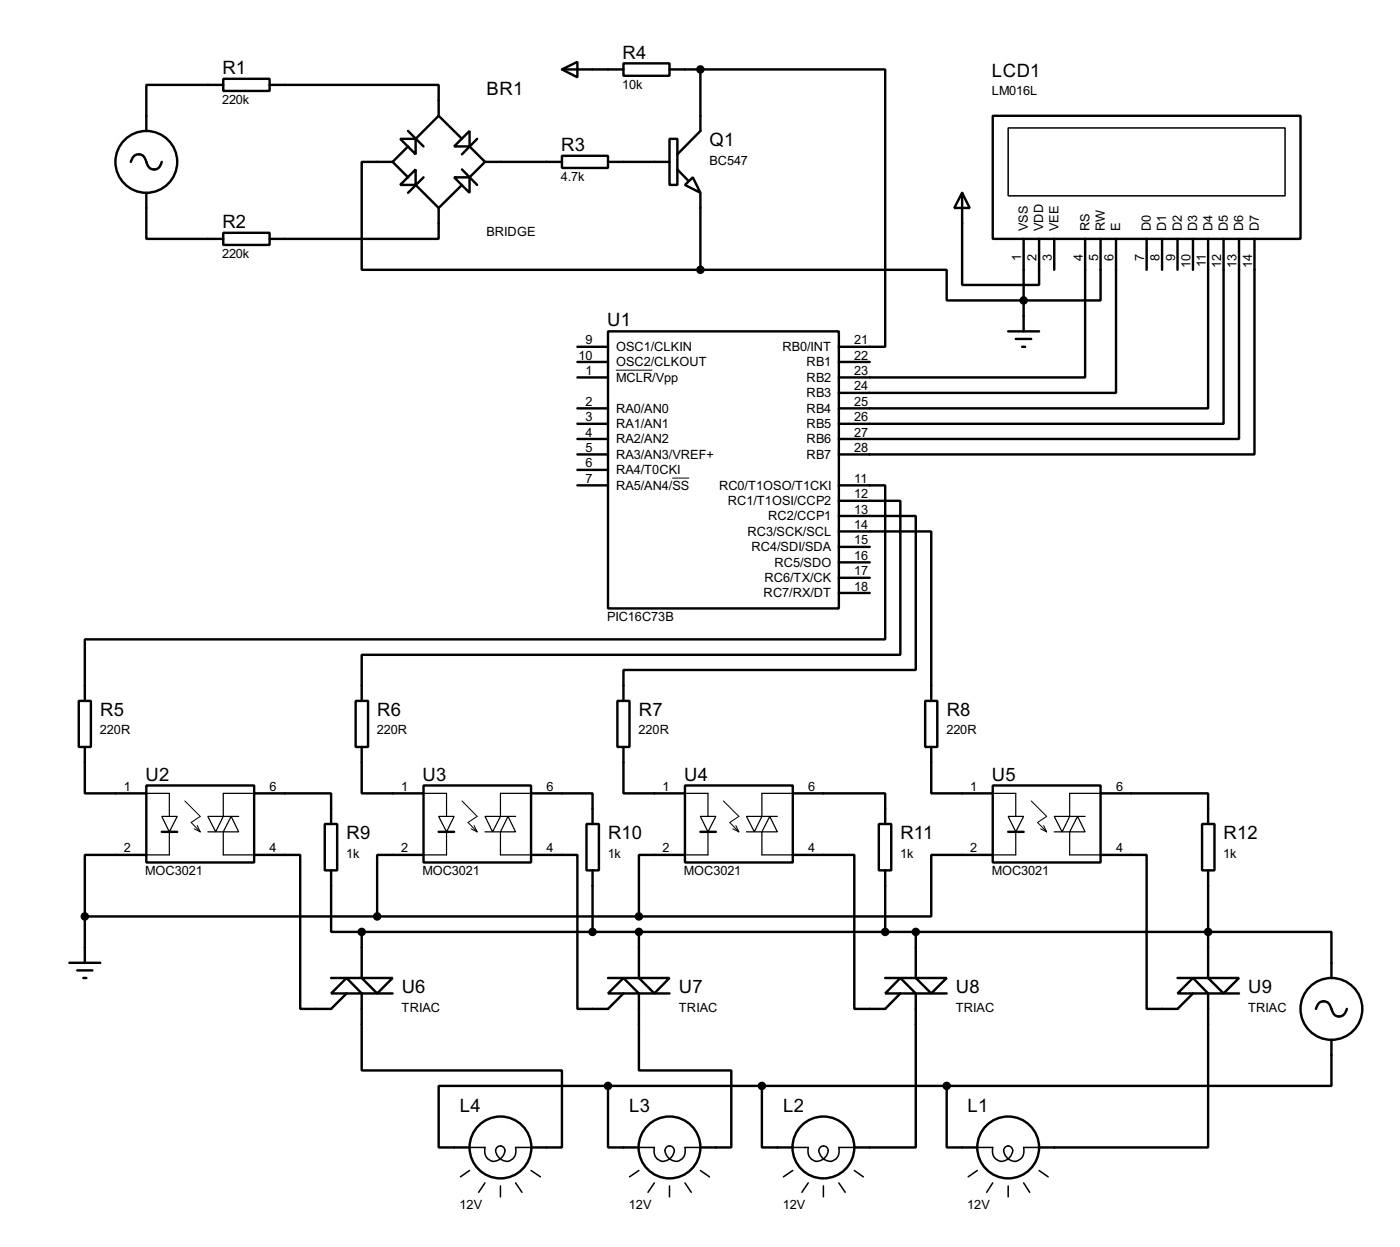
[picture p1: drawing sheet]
<svg xmlns="http://www.w3.org/2000/svg" width="231mm" height="206mm" viewBox="0 0 231 206" stroke-linecap="round" stroke-linejoin="round" font-family="sans-serif">
<g fill="none" stroke="#000" stroke-width=".4">
<path d="M36.9 13h7.6v2h-7.6zM36.9 14h-12.7v7.6M44.5 14h27.9v5.1M72.4 19.1l-3.8 3.8M72.4 19.1l3.9 3.8M92.8 11.5l2.5-1.3v2.6zM92.8 11.5h10.1M102.9 10.5h7.6v2h-7.6zM110.5 11.5h5.1M115.6 11.5h30.5v45.7h-7.6M115.6 11.5v10.1l-3.8 3.9M163.9 19.1h50.8v20.3h-50.8z"/>
<path d="M21.6 26.7a1.28 1.28 0 0 1 1.3-1.3 1.28 1.28 0 0 1 1.3 1.3 1.28 1.28 0 0 0 1.2 1.3 1.28 1.28 0 0 0 1.3-1.3M24.2 31.8v7.6h12.7M36.9 38.4h7.6v2h-7.6zM64.8 26.7h-5.1v17.8h55.9M64.8 26.7l2.6 2.6M66.1 22.9h2.5v2.6zM66.1 30.5l2.5-2.5v2.5zM67.4 21.6l2.5 2.6M67.4 24.2l-2.6 2.5M68.6 30.5l3.8 3.8M69.9 29.3l-2.5 2.5M72.4 34.3v5.1h-27.9"/>
<path d="M75 29.3h2.5v2.5zM75 24.2l2.5-2.6v2.6zM76.3 28l2.5 2.5M76.3 30.5l-3.9 3.8M77.5 24.2l2.6 2.5M78.8 22.9l-2.5 2.6M80.1 26.7h12.7M80.1 26.7l-2.6 2.6M92.8 25.7h7.6v2h-7.6zM100.4 26.7h10.1M110.5 22.9h1.3v7.6h-1.3zM111.8 28l1.8 1.8"/>
<path d="M113.1 30.5l1.3-1.2 1.2 2.5zM115.6 31.8v12.7M158.8 31.8l1.3 2.5h-2.6zM158.8 31.8v15.2h12.7v-7.6M169 39.4v15.3M174 39.4v5.1M179.1 39.4v22.9h-40.6M181.7 39.4v10.2h-25.4v-5.1h-40.7M184.2 39.4v25.4h-45.7M189.3 39.4v5.1M191.8 39.4v5.1M194.4 39.4v5.1"/>
<path d="M196.9 39.4v5.1M199.4 39.4v28h-60.9M202 39.4v30.5h-63.5M204.5 39.4v33h-66M207.1 39.4v35.6h-68.6M95.3 57.2h5.1M95.3 59.7h5.1M100.4 54.7h38.1v45.7h-38.1zM138.5 59.7h5.1M166.4 54.7h5.1M167.7 55.9h2.5M168.7 57.2h.5"/>
<path d="M95.3 67.4h5.1M95.3 69.9h5.1M95.3 72.4h5.1M95.3 77.5h5.1M95.3 75h5.1M95.3 62.3h5.1M95.3 80.1h5.1M138.5 80.1h7.6v25.4h-132.1v10.1M138.5 82.6h10.1v25.4h-88.9v7.6M138.5 85.1h12.7v25.4h-48.3v5.1M138.5 87.7h15.2v27.9M138.5 97.8h5.1"/>
<path d="M138.5 95.3h5.1M138.5 92.8h5.1M138.5 90.2h5.1M13 115.6h2v7.6h-2zM58.7 115.6h2.1v7.6h-2.1zM101.9 115.6h2v7.6h-2zM152.7 115.6h2v7.6h-2zM14 123.2v7.7h10.2M24.2 129.6h17.8v12.7h-17.8zM26.7 137.2h2.6M42 130.9h12.7v5M53.6 135.9h2.1v7.7h-2.1z"/>
<path d="M59.7 123.2v7.7h10.2M69.9 129.6h17.8v12.7h-17.8zM72.4 137.2h2.6M87.7 130.9h10.1v5M96.8 135.9h2.1v7.7h-2.1zM102.9 123.2v7.7h10.2M113.1 129.6h17.8v12.7h-17.8zM115.6 137.2h2.6M130.9 130.9h15.2v5M145.1 135.9h2v7.7h-2zM153.7 123.2v7.7h10.2M163.9 129.6h17.8v12.7h-17.8z"/>
<path d="M166.4 137.2h2.6M181.7 130.9h17.7v5M198.4 135.9h2.1v7.7h-2.1zM11.5 158.8h5.1M14 151.2v7.6M14 151.2h91.5M24.2 141h-10.2v10.2M42 141h7.6v25.4h5.1l2.5-2.5M54.7 143.6v10.1h5M59.7 153.7h160.1v7.6M59.7 153.7v7.6h-5M69.9 141h-7.6v10.2"/>
<path d="M87.7 141h7.6v25.4h5.1l2.5-2.5M97.8 143.6v10.1M105.5 153.7v7.6h-5.1M113.1 141h-7.6v10.2M130.9 141h10.1v25.4h5.1l2.5-2.5M146.1 143.6v10.1M151.2 153.7v7.6h-5.1M163.9 141h-10.2v10.2h-48.2M181.7 141h7.6v25.4h5.1l2.5-2.5M199.4 143.6v17.7h-5M12.8 160.1h2.5M13.8 161.3h.5"/>
<path d="M54.7 163.9l2.5-2.6 2.5 2.6zM59.7 161.3h5.1l-2.5 2.6zM64.8 163.9h-5.1v12.7h33.1v12.7h-5.1M100.4 163.9l2.5-2.6 2.6 2.6zM100.4 179.1v10.2h5.1M100.4 179.1h-28v10.2h5.1M100.4 179.1h55.9M105.5 161.3h5l-2.5 2.6zM110.5 163.9h-5v12.7h15.2v12.7h-5.1M125.8 179.1v10.2h5.1M148.6 161.3l2.6 2.6h-5.1zM151.2 161.3h5.1l-2.6 2.6z"/>
<path d="M156.3 163.9h-5.1v25.4h-10.2M156.3 179.1v10.2h5M194.4 163.9l2.5-2.6 2.5 2.6zM199.4 161.3h5.1l-2.5 2.6zM204.5 163.9h-5.1v25.4h-27.9M217.2 166.4a1.28 1.28 0 0 1 1.3-1.3 1.28 1.28 0 0 1 1.3 1.3 1.26 1.26 0 0 0 1.9 1l.6-1M219.8 171.5v7.6h-63.5"/>
<circle cx="24.1" cy="26.7" r="5.1"/>
<circle cx="219.7" cy="166.4" r="5.1"/>
<circle cx="82.6" cy="189.3" r="5.1"/>
<circle cx="110.5" cy="189.3" r="5.1"/>
<circle cx="135.9" cy="189.3" r="5.1"/>
<circle cx="166.4" cy="189.3" r="5.1"/>
</g>
<g fill="none" stroke="#000" stroke-width=".17">
<path d="M101.7 61.1h6M111 78.9h2.8M30.5 132.1l2.6 2.6-1.5 1 1.5 1.5M32.1 136.7l1 .5M32.6 136.2l.5 1M76.3 132.1l2.5 2.6-1.5 1 1.5 1.5M77.8 136.7l1 .5M78.3 136.2l.5 1M119.4 132.1l2.6 2.6-1.5 1 1.5 1.5M121 136.7l1 .5M121.5 136.2l.5 1M170.2 132.1l2.6 2.6-1.5 1 1.5 1.5"/>
<path d="M171.8 136.7l1 .5M172.3 136.2l.5 1"/>
</g>
<g fill="none" stroke="#000" stroke-width=".25">
<path d="M166.4 21.1h45.7v11.2h-45.7zM77.5 189.3h2.6a1.66 1.66 0 0 0 .9 2.1 1.66 1.66 0 0 0 2.1-.9 .81 .81 0 0 0 0-1.3 .81 .81 0 0 0-1.3 .3 1.82 1.82 0 0 0 2.4 1.9 1.73 1.73 0 0 0 .9-2.1h2.6M77.5 193.1l-1.5 1M80.1 195.1l-1.1 1.6M82.6 195.6v1.8M85.1 195.1l1.1 1.6M87.7 193.1l1.5 1M105.5 189.3h2.5a1.66 1.66 0 0 0 .9 2.1 1.66 1.66 0 0 0 2.2-.9 .81 .81 0 0 0-.1-1.3 .81 .81 0 0 0-1.2 .3 1.82 1.82 0 0 0 2.4 1.9 1.73 1.73 0 0 0 .9-2.1h2.5M105.5 193.1l-1.6 1M108 195.1l-1 1.6M110.5 195.6v1.8M113.1 195.1l1 1.6"/>
<path d="M115.6 193.1l1.5 1M130.9 189.3h2.5a1.66 1.66 0 0 0 .9 2.1 1.66 1.66 0 0 0 2.2-.9 .81 .81 0 0 0-.1-1.3 .81 .81 0 0 0-1.2 .3 1.82 1.82 0 0 0 2.4 1.9 1.73 1.73 0 0 0 .9-2.1h2.5M130.9 193.1l-1.6 1M133.4 195.1l-1 1.6M135.9 195.6v1.8M138.5 195.1l1 1.6M141 193.1l1.5 1M161.3 189.3h2.6a1.66 1.66 0 0 0 .9 2.1 1.66 1.66 0 0 0 2.1-.9 .81 .81 0 0 0 .1-1.2 .81 .81 0 0 0-1.2 0 1.43 1.43 0 0 0 .7 1.9 1.63 1.63 0 0 0 2-.1 1.63 1.63 0 0 0 .5-1.8h2.5M161.3 193.1l-1.5 1M163.9 195.1l-1 1.6M166.4 195.6v1.8M169 195.1l1 1.6"/>
<path d="M171.5 193.1l1.5 1"/>
</g>
<g fill="#000" stroke="#000" stroke-width=".4">
<circle cx="115.6" cy="11.5" r=".5"/>
<circle cx="115.6" cy="44.5" r=".5"/>
<circle cx="168.9" cy="49.6" r=".5"/>
<circle cx="14" cy="151.2" r=".5"/>
<circle cx="59.7" cy="153.7" r=".5"/>
<circle cx="62.2" cy="151.2" r=".5"/>
<circle cx="97.8" cy="153.7" r=".5"/>
<circle cx="105.4" cy="153.7" r=".5"/>
<circle cx="105.4" cy="151.2" r=".5"/>
<circle cx="146.1" cy="153.7" r=".5"/>
<circle cx="151.1" cy="153.7" r=".5"/>
<circle cx="199.4" cy="153.7" r=".5"/>
<circle cx="100.3" cy="179.1" r=".5"/>
<circle cx="125.7" cy="179.1" r=".5"/>
<circle cx="156.2" cy="179.1" r=".5"/>
</g>
<g fill="none" stroke="#000" stroke-width=".2">
<path d="M24.2 130.9h3.8v3.8M26.7 134.7h2.6l-1.3 2.5zM28 137.2v3.8h-3.8M34.3 134.7h2.6l-1.3 2.5zM34.3 137.2h2.6v3.8h5.1M38.2 134.7l1.2 2.5h-2.5zM42 130.9h-5.1v3.8h2.5M69.9 130.9h3.8v3.8M72.4 134.7h2.6l-1.3 2.5zM73.7 137.2v3.8h-3.8M80.1 134.7h2.5l-1.3 2.5zM80.1 137.2h2.5v3.8h5.1"/>
<path d="M83.9 134.7l1.2 2.5h-2.5zM87.7 130.9h-5.1v3.8h2.5M113.1 130.9h3.8v3.8M115.6 134.7h2.6l-1.3 2.5zM116.9 137.2v3.8h-3.8M123.2 134.7h2.6l-1.3 2.5zM123.2 137.2h2.6v3.8h5.1M127.1 134.7l1.2 2.5h-2.5zM130.9 130.9h-5.1v3.8h2.5M163.9 130.9h3.8v3.8M166.4 134.7h2.6l-1.3 2.5zM167.7 137.2v3.8h-3.8"/>
<path d="M174 134.7h2.6l-1.3 2.5zM174 137.2h2.6v3.8h5.1M177.9 134.7l1.2 2.5h-2.5zM181.7 130.9h-5.1v3.8h2.5"/>
</g>
<g font-size="3.4">
<text x="102.8" y="9.6">R4</text>
<text x="36.7" y="12.2">R1</text>
<text x="80.3" y="15.8">BR1</text>
<text x="163.7" y="12.7">LCD1</text>
<text x="92.6" y="24.9">R3</text>
<text x="117.1" y="24.1">Q1</text>
<text x="36.7" y="37.6">R2</text>
<text x="100.2" y="53.9">U1</text>
<text x="16.6" y="118.2">R5</text>
<text x="62.3" y="118.2">R6</text>
<text x="105.5" y="118.2">R7</text>
<text x="156.3" y="118.2">R8</text>
<text x="24" y="128.8">U2</text>
<text x="69.8" y="128.8">U3</text>
<text x="112.9" y="128.8">U4</text>
<text x="163.7" y="128.8">U5</text>
<text x="57.2" y="138.5">R9</text>
<text x="100.4" y="138.5">R10</text>
<text x="148.6" y="138.5">R11</text>
<text x="202" y="138.5">R12</text>
<text x="66.3" y="163.9">U6</text>
<text x="112.1" y="163.9">U7</text>
<text x="157.8" y="163.9">U8</text>
<text x="206" y="163.9">U9</text>
<text x="75.9" y="183.4">L4</text>
<text x="103.9" y="183.4">L3</text>
<text x="129.3" y="183.4">L2</text>
<text x="159.7" y="183.4">L1</text>
</g>
<g font-size="2.4">
<text x="36.7" y="17.1">220k</text>
<text x="102.7" y="14.6">10k</text>
<text x="163.7" y="15.7">LM016L</text>
<text x="92.6" y="29.8">4.7k</text>
<text x="117.1" y="27.2">BC547</text>
<text x="80.3" y="39">BRIDGE</text>
<text x="169.7" y="38.1" transform="rotate(-90 169.7 38.1)">VSS</text>
<text x="172.2" y="38.1" transform="rotate(-90 172.2 38.1)">VDD</text>
<text x="174.7" y="38.1" transform="rotate(-90 174.7 38.1)">VEE</text>
<text x="179.8" y="38.1" transform="rotate(-90 179.8 38.1)">RS</text>
<text x="182.4" y="38.1" transform="rotate(-90 182.4 38.1)">RW</text>
<text x="184.9" y="38.1" transform="rotate(-90 184.9 38.1)">E</text>
<text x="190" y="38.1" transform="rotate(-90 190 38.1)">D0</text>
<text x="192.5" y="38.1" transform="rotate(-90 192.5 38.1)">D1</text>
<text x="195.1" y="38.1" transform="rotate(-90 195.1 38.1)">D2</text>
<text x="197.6" y="38.1" transform="rotate(-90 197.6 38.1)">D3</text>
<text x="200.1" y="38.1" transform="rotate(-90 200.1 38.1)">D4</text>
<text x="202.7" y="38.1" transform="rotate(-90 202.7 38.1)">D5</text>
<text x="205.2" y="38.1" transform="rotate(-90 205.2 38.1)">D6</text>
<text x="207.8" y="38.1" transform="rotate(-90 207.8 38.1)">D7</text>
<text x="36.7" y="42.5">220k</text>
<text x="168.6" y="43.1" transform="rotate(-90 168.6 43.1)">1</text>
<text x="171.1" y="43.1" transform="rotate(-90 171.1 43.1)">2</text>
<text x="173.6" y="43.1" transform="rotate(-90 173.6 43.1)">3</text>
<text x="178.7" y="43.1" transform="rotate(-90 178.7 43.1)">4</text>
<text x="181.3" y="43.1" transform="rotate(-90 181.3 43.1)">5</text>
<text x="183.8" y="43.1" transform="rotate(-90 183.8 43.1)">6</text>
<text x="188.9" y="43.1" transform="rotate(-90 188.9 43.1)">7</text>
<text x="191.4" y="43.1" transform="rotate(-90 191.4 43.1)">8</text>
<text x="194" y="43.1" transform="rotate(-90 194 43.1)">9</text>
<text x="196.5" y="44.3" transform="rotate(-90 196.5 44.3)">10</text>
<text x="199" y="44.1" transform="rotate(-90 199 44.1)">11</text>
<text x="201.6" y="44.2" transform="rotate(-90 201.6 44.2)">12</text>
<text x="204.1" y="44.3" transform="rotate(-90 204.1 44.3)">13</text>
<text x="206.7" y="44.3" transform="rotate(-90 206.7 44.3)">14</text>
<text x="95.5" y="59.3">10</text>
<text x="96.7" y="56.8">9</text>
<text x="101.7" y="57.9">OSC1/CLKIN</text>
<text x="129.1" y="57.9">RB0/INT</text>
<text x="141" y="59.3">22</text>
<text x="141" y="56.8">21</text>
<text x="96.7" y="61.9">1</text>
<text x="101.7" y="60.4">OSC2/CLKOUT</text>
<text x="101.7" y="63">MCLR/Vpp</text>
<text x="133.1" y="65.5">RB3</text>
<text x="133.1" y="63">RB2</text>
<text x="133.1" y="60.4">RB1</text>
<text x="141" y="64.4">24</text>
<text x="141" y="61.9">23</text>
<text x="96.7" y="67">2</text>
<text x="96.7" y="69.5">3</text>
<text x="96.7" y="72">4</text>
<text x="101.7" y="68.1">RA0/AN0</text>
<text x="101.7" y="70.6">RA1/AN1</text>
<text x="133.1" y="70.6">RB5</text>
<text x="133.1" y="68.1">RB4</text>
<text x="141" y="72">27</text>
<text x="141" y="69.5">26</text>
<text x="141" y="67">25</text>
<text x="96.7" y="77.1">6</text>
<text x="96.7" y="74.6">5</text>
<text x="101.7" y="73.1">RA2/AN2</text>
<text x="101.7" y="75.7">RA3/AN3/VREF+</text>
<text x="133.1" y="75.7">RB7</text>
<text x="133.1" y="73.1">RB6</text>
<text x="141" y="74.6">28</text>
<text x="96.7" y="79.7">7</text>
<text x="101.7" y="78.2">RA4/T0CKI</text>
<text x="101.7" y="80.8">RA5/AN4/SS</text>
<text x="118.7" y="80.8">RC0/T1OSO/T1CKI</text>
<text x="120.1" y="83.3">RC1/T1OSI/CCP2</text>
<text x="141" y="82.2">12</text>
<text x="141" y="79.7">11</text>
<text x="123.4" y="88.4">RC3/SCK/SCL</text>
<text x="126.8" y="85.8">RC2/CCP1</text>
<text x="141" y="84.7">13</text>
<text x="141" y="87.3">14</text>
<text x="141" y="89.8">15</text>
<text x="124" y="90.9">RC4/SDI/SDA</text>
<text x="127.8" y="93.5">RC5/SDO</text>
<text x="141" y="94.9">17</text>
<text x="141" y="92.4">16</text>
<text x="126" y="98.5">RC7/RX/DT</text>
<text x="126.2" y="96">RC6/TX/CK</text>
<text x="141" y="97.4">18</text>
<text x="100.2" y="102.5">PIC16C73B</text>
<text x="16.5" y="121.1">220R</text>
<text x="62.2" y="121.1">220R</text>
<text x="105.4" y="121.1">220R</text>
<text x="156.2" y="121.1">220R</text>
<text x="20.5" y="130.5">1</text>
<text x="44.5" y="130.5">6</text>
<text x="66.2" y="130.5">1</text>
<text x="90.2" y="130.5">6</text>
<text x="109.4" y="130.5">1</text>
<text x="133.4" y="130.5">6</text>
<text x="160.2" y="130.5">1</text>
<text x="184.2" y="130.5">6</text>
<text x="20.5" y="140.6">2</text>
<text x="44.5" y="140.6">4</text>
<text x="57.2" y="141.5">1k</text>
<text x="66.2" y="140.6">2</text>
<text x="90.2" y="140.6">4</text>
<text x="100.3" y="141.5">1k</text>
<text x="109.4" y="140.6">2</text>
<text x="133.4" y="140.6">4</text>
<text x="148.6" y="141.5">1k</text>
<text x="160.2" y="140.6">2</text>
<text x="184.2" y="140.6">4</text>
<text x="201.9" y="141.5">1k</text>
<text x="24" y="144.4">MOC3021</text>
<text x="69.7" y="144.4">MOC3021</text>
<text x="112.9" y="144.4">MOC3021</text>
<text x="163.7" y="144.4">MOC3021</text>
<text x="66.3" y="166.9">TRIAC</text>
<text x="112" y="166.9">TRIAC</text>
<text x="157.7" y="166.9">TRIAC</text>
<text x="206" y="166.9">TRIAC</text>
<text x="75.9" y="199.4">12V</text>
<text x="103.8" y="199.4">12V</text>
<text x="129.2" y="199.4">12V</text>
<text x="159.7" y="199.4">12V</text>
</g>
</svg>
